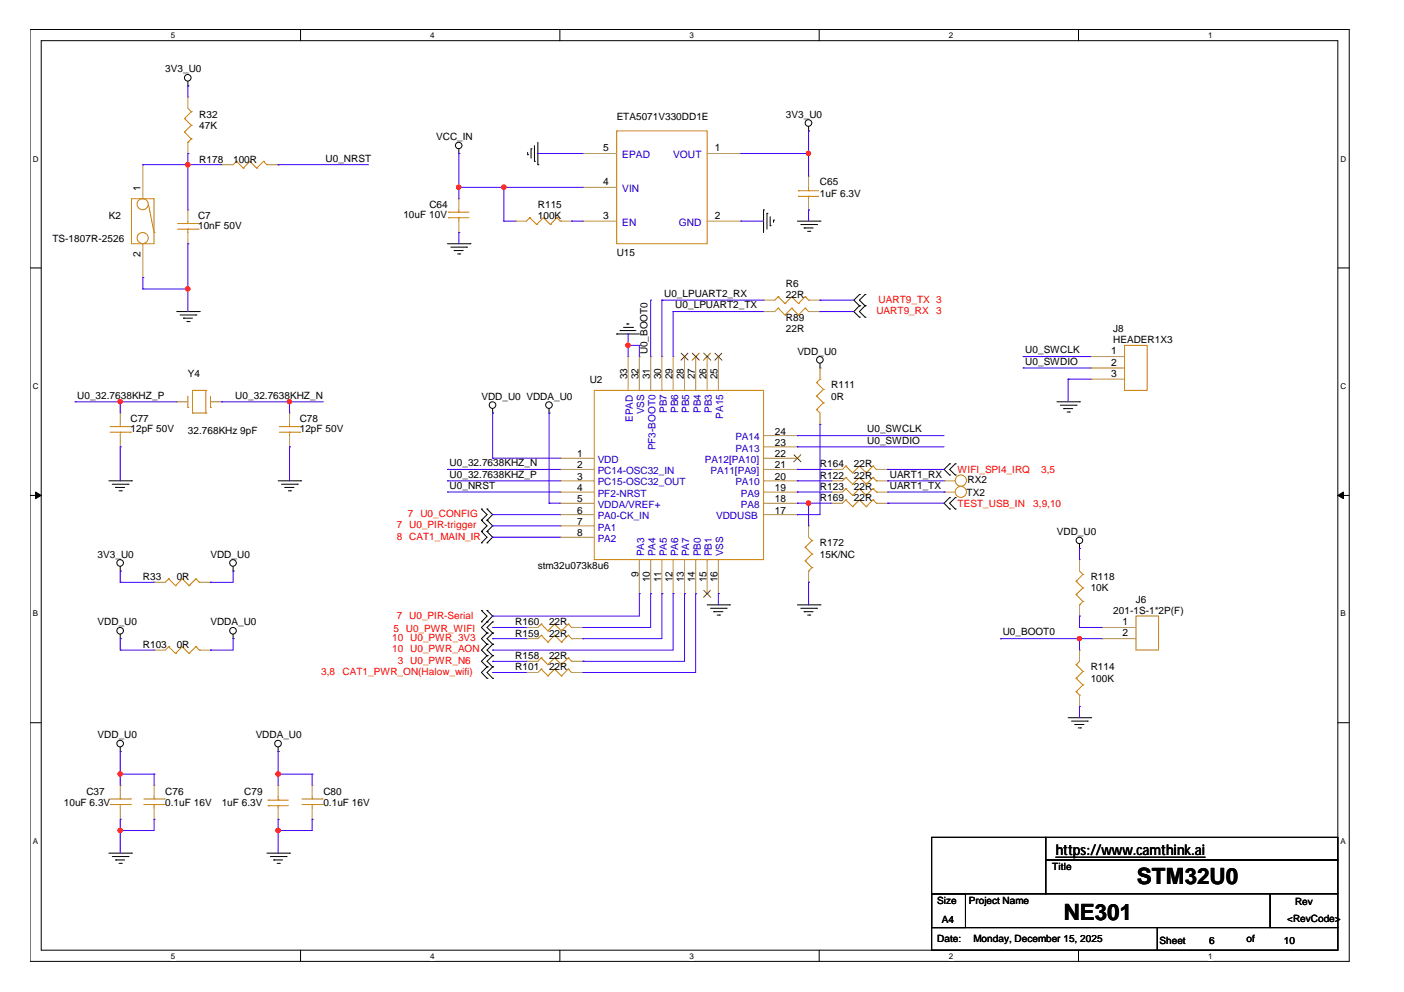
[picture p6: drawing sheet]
<svg xmlns="http://www.w3.org/2000/svg" width="297mm" height="210mm" viewBox="0 0 297 210" stroke-linecap="round" stroke-linejoin="round" font-family="sans-serif">
<path d="M6.3 6.2h279.2v197.2h-279.2zM8.7 8.6h274.3v192.5h-274.3z" fill="none" stroke="#000" stroke-width=".21"/>
<g fill="#fff">
<path d="M36.2 6.5h.9v1.9h-.9z"/>
<path d="M36.2 201.3h.9v1.9h-.9z"/>
</g>
<path d="M63.6 6.2v2.4M63.6 201.1v2.3" fill="none" stroke="#000" stroke-width=".21"/>
<g fill="#fff">
<path d="M91 6.5h.9v1.9h-.9z"/>
<path d="M91 201.3h.9v1.9h-.9z"/>
</g>
<path d="M118.4 6.2v2.4M118.4 201.1v2.3" fill="none" stroke="#000" stroke-width=".21"/>
<g fill="#fff">
<path d="M145.9 6.5h.9v1.9h-.9z"/>
<path d="M145.9 201.3h.9v1.9h-.9z"/>
</g>
<path d="M173.3 6.2v2.4M173.3 201.1v2.3" fill="none" stroke="#000" stroke-width=".21"/>
<g fill="#fff">
<path d="M200.7 6.5h1v1.9h-1z"/>
<path d="M200.7 201.3h1v1.9h-1z"/>
</g>
<path d="M228.2 6.2v2.4M228.2 201.1v2.3" fill="none" stroke="#000" stroke-width=".21"/>
<g fill="#fff">
<path d="M255.6 6.5h.9v1.9h-.9z"/>
<path d="M255.6 201.3h.9v1.9h-.9z"/>
<path d="M6.9 32.7h1.3v1.9h-1.3z"/>
<path d="M283.6 32.7h1.3v1.9h-1.3z"/>
<path d="M6.9 80.7h1.3v1.9h-1.3z"/>
<path d="M283.6 80.7h1.3v1.9h-1.3z"/>
</g>
<path d="M6.3 56.7h2.4M283 56.7h2.4" fill="none" stroke="#000" stroke-width=".21"/>
<g fill="#fff">
<path d="M6.9 128.9h1.2v1.9h-1.2z"/>
<path d="M283.6 128.9h1.2v1.9h-1.2z"/>
</g>
<path d="M6.3 104.8h2.4M283 104.8h2.4" fill="none" stroke="#000" stroke-width=".21"/>
<g fill="#000" stroke="#000" stroke-width=".21">
<path d="M7.5 104.1l1.2 .7-1.2 .7z" fill-rule="evenodd"/>
<path d="M283 104.8l1.2-.7v1.4z" fill-rule="evenodd"/>
</g>
<g fill="#fff">
<path d="M6.9 177h1.2v1.9h-1.2z"/>
<path d="M283.6 177h1.2v1.9h-1.2z"/>
</g>
<g fill="none" stroke="#000" stroke-width=".21">
<path d="M39.8 18.2h.1M39.8 17.2v1M97.1 32.5h.1M97.1 31.5v1M111.6 32.7h.1M111.6 32.2v.5M112.4 31.5h.1M112.4 31.5v2M113.1 34.1h.1M113.1 30.8v3.3M113.8 34.9h.1M113.8 30.1v4.8"/>
<path d="M171.1 27.7h.1M171.1 26.8v.9M94.7 51.6h4.7M95.4 52.3h3.3M96.1 53h.1M96.1 53h1.9M96.8 53.7h.5M97.3 53.7h.1M98.7 52.3h.1M99.4 51.6h.1M161.5 44.4h.1M161.5 44.4v4.8"/>
<path d="M162.3 45.1h.1M162.3 45.1v3.4M162.9 47.8h.1M162.9 45.9v1.9M163.7 46.6h.1M163.7 46.6v.4M168.7 46.8h4.8M169.4 47.5h3.4M170.1 48.2h.1M170.1 48.2h1.9M170.9 49h.4M171.3 49h.1"/>
<path d="M172.8 47.5h.1M173.5 46.8h.1M37.4 65.9h4.8M38.1 66.6h3.3M38.8 67.3h.1M38.8 67.3h1.9M39.5 68h.5M40 68h.1M41.4 66.6h.1M42.2 65.9h.1M130.5 70.7h.1M130.5 70.7h4.8"/>
<path d="M131.2 69.9h.1M131.2 69.9h3.3M131.9 69.3h1.9M132.6 68.6h.1M132.6 68.6h.5M133.8 69.3h.1M173.5 77.9h.1M173.5 76.9v1M181.8 64.7h.1M181.8 62.3h.1M181.8 67.1h.1M181.8 62.3l-1.2 1.2 1.2 1.2"/>
<path d="M181.8 64.7l-1.2 1.2 1.2 1.2M183 62.3h.1M183 64.7h.1M183 67.1h.1M183 62.3l-1.2 1.2 1.2 1.2M183 64.7l-1.2 1.2 1.2 1.2M104.2 87.4h.1M104.2 86.5v.9M116.2 87.4h.1M116.2 86.5v.9M200.9 98.1h.1M200.9 98.1l-1.2 1.2 1.2 1.2"/>
<path d="M202.1 98.1h.1M202.1 98.1l-1.2 1.2 1.2 1.2M223.6 85h4.8M224.3 85.7h3.4M225 86.5h.1M225 86.5h1.9M225.8 87.2h.4M226.2 87.2h.1M227.7 85.7h.1M228.4 85h.1M23 101.7h4.8M23.7 102.5h3.4"/>
<path d="M24.5 103.1h.1M24.5 103.1h1.9M25.2 103.9h.5M25.4 119.9v.9M25.7 103.9h.1M27.1 102.5h.1M27.8 101.7h.1M49.3 119.9v.9M58.8 101.7h4.8M59.6 102.5h3.3M60.3 103.1h.1M60.3 103.1h1.9"/>
<path d="M61 103.9h.5M61.5 103.9h.1M62.9 102.5h.1M63.6 101.7h.1M101.9 107.7h.1M101.9 110.1h.1M101.9 112.5h.1M101.9 114.9h.1M101.9 107.7l1.1 1.2-1.1 1.2M101.9 110.1l1.1 1.2-1.1 1.2M101.9 112.5l1.1 1.2-1.1 1.2M103 110.1h.1"/>
<path d="M103 107.7h.1M103 112.5h.1M103 114.9h.1M103 107.7l1.2 1.2-1.2 1.2M103 110.1l1.2 1.2-1.2 1.2M103 112.5l1.2 1.2-1.2 1.2M200.9 100.5h.1M200.9 105.3h.1M200.9 107.7h.1M200.9 105.3l-1.2 1.2 1.2 1.2M202.1 100.5h.1M202.1 107.7h.1"/>
<path d="M202.1 105.3h.1M202.1 105.3l-1.2 1.2 1.2 1.2M228.4 116h.1M228.4 115.1v.9M25.4 120.8h.1M25.4 135.1h.1M25.4 134.2v.9M49.3 120.8h.1M49.3 135.1h.1M49.3 134.2v.9M101.9 129.2h.1M101.9 131.6h.1"/>
<path d="M101.9 129.2l1.1 1.2-1.1 1.2M103 131.6h.1M103 129.2h.1M103 134h.1M103 136.3h.1M103 138.7h.1M103 129.2l1.2 1.2-1.2 1.2M103 131.6l-1.1 1.2 1.1 1.2M103 134l-1.1 1.1 1.1 1.2M103 136.3l-1.1 1.3 1.1 1.1M103 138.7l-1.1 1.2 1.1 1.2M104.2 131.6h.1"/>
<path d="M104.2 134h.1M104.2 136.3h.1M104.2 138.7h.1M104.2 131.6l-1.2 1.2 1.2 1.2M104.2 134l-1.2 1.1 1.2 1.2M104.2 136.3l-1.2 1.3 1.2 1.1M104.2 138.7l-1.2 1.2 1.2 1.2M149.6 128h4.7M150.3 128.7h3.3M151 129.4h.1M151 129.4h2M151.7 130.1h.5"/>
<path d="M152.2 130.1h.1M153.6 128.7h.1M154.3 128h.1M168.7 128h4.8M169.4 128.7h3.4M170.1 129.4h.1M170.1 129.4h1.9M170.9 130.1h.4M171.3 130.1h.1M172.8 128.7h.1M173.5 128h.1M6.3 152.9h2.4"/>
<path d="M25.4 159h.1M25.4 158.1v.9M58.8 159h.1M58.8 158.1v.9M103 141.1h.1M103 143.5h.1M103 141.1l-1.1 1.2 1.1 1.2M104.2 141.1h.1M104.2 143.5h.1M104.2 141.1l-1.2 1.2 1.2 1.2M226 151.9h4.8M226.7 152.6h3.3"/>
<path d="M227.4 153.3h.1M227.4 153.3h1.9M228.1 154h.5M228.6 154h.1M230 152.6h.1M230.8 151.9h.1M283 152.9h2.4M197.1 177.2h24.1v11.9h-24.1zM221.2 177.2h61.8v4.8h-61.8zM23 180.5h4.8M23.7 181.2h3.4M24.5 182h.1"/>
<path d="M24.5 182h1.9M25.2 182.7h.5M25.7 182.7h.1M27.1 181.2h.1M27.8 180.5h.1M56.5 180.5h4.8M57.2 181.2h3.3M57.9 182h.1M57.9 182h1.9M58.6 182.7h.5M59.1 182.7h.1M60.5 181.2h.1"/>
<path d="M61.3 180.5h.1M197.1 189.1h7.2v7.2h-7.2zM197.1 189.1h71.6v7.2h-71.6zM197.1 196.3h47.8v4.8h-47.8zM221.2 182h61.8v7.1h-61.8zM223.4 181.4h31.6M244.9 196.3h38.1v4.8h-38.1zM268.7 189.1h14.3v7.2h-14.3z"/>
<circle cx="39.7" cy="16.5" r=".7"/>
<circle cx="97.1" cy="30.8" r=".69"/>
<circle cx="171" cy="26" r=".7"/>
<circle cx="173.5" cy="76.1" r=".7"/>
<circle cx="104.2" cy="85.7" r=".7"/>
<circle cx="116.1" cy="85.7" r=".7"/>
<circle cx="25.4" cy="119.1" r=".7"/>
<circle cx="49.3" cy="119.1" r=".7"/>
<circle cx="228.4" cy="114.4" r=".69"/>
<circle cx="25.4" cy="133.5" r=".7"/>
<circle cx="49.3" cy="133.5" r=".7"/>
<circle cx="25.4" cy="157.3" r=".7"/>
<circle cx="58.8" cy="157.3" r=".7"/>
</g>
<g fill="none" stroke="#cc8006" stroke-width=".21">
<path d="M39 25.1h.1M39 28h.1M39 25.1l1.5 1.4M39 28l1.5 1.4M39.8 30.1h.1M39.8 22.9l.7 .7M40.5 23.6h.1M40.5 26.5h.1M40.5 29.4h.1M40.5 23.6l-1.5 1.5M40.5 26.5l-1.5 1.5M40.5 29.4l-.7 .7"/>
<path d="M50 34.1h.1M50 34.1l-.7 .8M50 34.1l1.5 1.5M51.5 35.6h.1M52.9 34.1h.1M52.9 34.1l-1.4 1.5M52.9 34.1l1.4 1.5M54.3 35.6h.1M55.8 34.1h.1M55.8 34.1l-1.5 1.5M55.8 34.1l.7 .8M56.5 34.9h.1"/>
<path d="M130.5 27.7h19.1v23.9h-19.1zM171.1 39.6v.8M27.8 42.1h4.8v9.5h-4.8zM31.4 43.2l1.2 6M32.6 49.2h.1M37.6 48.5h4.3M37.6 47.3h4.3M39.8 47.3h.1M39.8 48.5h.1M39.8 46.8v.5M39.8 48.5v.7M41.9 48.5h.1"/>
<path d="M41.9 47.3h.1M94.9 46.1h.1M94.9 44.9h.1M94.9 46.1h4.3M94.9 44.9h4.3M97.1 44.9h.1M97.1 46.1h.1M97.1 44.4v.5M97.1 46.1v.7M112.1 46.1h.1M112.1 46.1l-.7 .7M112.1 46.1l1.4 1.4"/>
<path d="M113.5 47.5h.1M115 46.1h.1M115 46.1l-1.5 1.4M115 46.1l1.4 1.4M116.4 47.5h.1M117.8 46.1h.1M117.8 46.1l-1.4 1.4M117.8 46.1l.7 .7M118.5 46.8h.1M168.9 40.4h.1M168.9 41.5h.1M168.9 40.4h4.3"/>
<path d="M168.9 41.5h4.3M171.1 41.5h.1M171.1 40.4h.1M171.1 41.5v.6M164.6 62.8h.1M164.6 65.2h.1M164.6 62.8l-.7 .7M164.6 62.8l1.5 1.4M164.6 65.2l-.7 .7M164.6 65.2l1.5 1.4M166.1 64.2h.1M166.1 66.6h.1"/>
<path d="M167.5 62.8h.1M167.5 65.2h.1M167.5 62.8l-1.4 1.4M167.5 62.8l1.4 1.4M167.5 65.2l-1.4 1.4M167.5 65.2l1.4 1.4M168.9 64.2h.1M168.9 66.6h.1M170.3 62.8h.1M170.3 65.2h.1M170.3 62.8l-1.4 1.4M170.3 62.8l.8 .7"/>
<path d="M170.3 65.2l-1.4 1.4M170.3 65.2l.8 .7M171.1 63.5h.1M171.1 65.9h.1M237.9 73.1h4.8v9.5h-4.8zM23.3 91.5h4.3M23.3 90.3h4.3M25.4 90.3h.1M25.4 91.5h.1M25.4 89.8v.5M25.4 91.5v.7M27.6 91.5h.1"/>
<path d="M27.6 90.3h.1M39.8 86.2h.1M39.8 83.8v2.4M40.7 87.4h.1M40.7 82.6h.1M40.7 82.6v4.8M40.7 87.4h2.9M40.7 82.6h2.9M43.6 87.4h.1M43.6 82.6h.1M43.6 82.6v4.8M44.5 86.2h.1"/>
<path d="M44.5 83.8v2.4M59.1 91.5h4.3M59.1 90.3h4.3M61.3 90.3h.1M61.3 91.5h.1M61.3 89.8v.5M61.3 91.5v.7M63.4 91.5h.1M63.4 90.3h.1M125.7 82.6h35.8v35.8h-35.8zM172.8 86.7h.1M172.8 83.8h.1"/>
<path d="M172.8 81h.1M172.8 86.7l.7 .7M172.8 83.8l1.4 1.4M172.8 81l1.4 1.4M173.5 80.2h.1M173.5 80.2l-.7 .8M174.2 85.2h.1M174.2 82.4h.1M174.2 85.2l-1.4 1.5M174.2 82.4l-1.4 1.4M178.9 98.6h.1M178.9 98.6l-.7 .7"/>
<path d="M178.9 98.6l1.5 1.4M181.8 98.6h.1M181.8 98.6l-1.4 1.4M181.8 98.6l1.5 1.4M184.7 98.6h.1M184.7 98.6l.7 .7M184.7 98.6l-1.4 1.4M185.4 99.3h.1M170.3 115.8h.1M170.3 118.7h.1M170.3 115.8l1.5 1.4M170.3 118.7l1.5 1.4"/>
<path d="M171.1 113.7l.7 .7M171.8 114.4h.1M171.8 117.2h.1M171.8 114.4l-1.5 1.4M171.8 117.2l-1.5 1.5M178.9 103.4h.1M178.9 105.8h.1M178.9 101h.1M178.9 103.4l-.7 .7M178.9 103.4l1.5 1.4M178.9 105.8l-.7 .7M178.9 105.8l1.5 1.4"/>
<path d="M178.9 101l-.7 .7M178.9 101l1.5 1.5M180.4 104.8h.1M180.4 107.2h.1M180.4 100h.1M180.4 102.5h.1M181.8 103.4h.1M181.8 105.8h.1M181.8 101h.1M181.8 103.4l-1.4 1.4M181.8 103.4l1.5 1.4M181.8 105.8l-1.4 1.4"/>
<path d="M181.8 105.8l1.5 1.4M181.8 101l-1.4 1.5M181.8 101l1.5 1.5M183.3 104.8h.1M183.3 107.2h.1M183.3 100h.1M183.3 102.5h.1M184.7 103.4h.1M184.7 105.8h.1M184.7 101h.1M184.7 103.4l-1.4 1.4M184.7 103.4l.7 .7"/>
<path d="M184.7 105.8l-1.4 1.4M184.7 105.8l.7 .7M184.7 101l-1.4 1.5M184.7 101l.7 .7M185.4 104.1h.1M185.4 106.5h.1M185.4 101.7h.1M35.7 136.8h.1M35.7 122.5h.1M35.7 136.8l-.7 .8M35.7 136.8l1.4 1.5M35.7 122.5l-.7 .7"/>
<path d="M35.7 122.5l1.4 1.4M37.1 138.3h.1M37.1 123.9h.1M38.6 136.8h.1M38.6 122.5h.1M38.6 136.8l-1.5 1.5M38.6 136.8l1.4 1.5M38.6 122.5l-1.5 1.4M38.6 122.5l1.4 1.4M40 138.3h.1M40 123.9h.1M41.4 136.8h.1"/>
<path d="M41.4 122.5h.1M41.4 136.8l-1.4 1.5M41.4 136.8l.8 .8M41.4 122.5l-1.4 1.4M41.4 122.5l.8 .7M42.2 137.6h.1M42.2 123.2h.1M114.5 139.2h.1M114.5 134.4h.1M114.5 132.1h.1M114.5 139.2l-.7 .7M114.5 139.2l1.4 1.4"/>
<path d="M114.5 134.4l-.7 .7M114.5 134.4l1.4 1.5M114.5 132.1l-.7 .7M114.5 132.1l1.4 1.4M115.9 135.9h.1M115.9 133.5h.1M117.3 139.2h.1M117.3 134.4h.1M117.3 132.1h.1M117.3 139.2l-1.4 1.4M117.3 139.2l1.5 1.4M117.3 134.4l-1.4 1.5"/>
<path d="M117.3 134.4l1.5 1.5M117.3 132.1l-1.4 1.4M117.3 132.1l1.5 1.4M118.8 135.9h.1M118.8 133.5h.1M120.2 139.2h.1M120.2 134.4h.1M120.2 132.1h.1M120.2 139.2l-1.4 1.4M120.2 139.2l.7 .7M120.2 134.4l-1.4 1.5M120.2 134.4l.7 .7"/>
<path d="M120.2 132.1l-1.4 1.4M120.2 132.1l.7 .7M120.9 139.9h.1M120.9 135.1h.1M120.9 132.8h.1M171.1 120.8h.1M171.8 120.1h.1M171.8 120.1l-.7 .7M227.7 123h.1M227.7 125.8h.1M227.7 123l1.4 1.4M227.7 125.8l1.4 1.5"/>
<path d="M228.4 128h.1M228.4 139.9l-.7 .7M228.4 120.8l.7 .8M229.1 121.6h.1M229.1 124.4h.1M229.1 127.3h.1M229.1 121.6l-1.4 1.4M229.1 124.4l-1.4 1.4M229.1 127.3l-.7 .7M240.3 130.4h4.8v7.2h-4.8zM114.5 141.6h.1M114.5 141.6l-.7 .7"/>
<path d="M114.5 141.6l1.4 1.4M115.9 140.6h.1M115.9 143h.1M117.3 141.6h.1M117.3 141.6l-1.4 1.4M117.3 141.6l1.5 1.4M118.8 140.6h.1M118.8 143h.1M120.2 141.6h.1M120.2 141.6l-1.4 1.4M120.2 141.6l.7 .7M120.9 142.3h.1"/>
<path d="M227.7 140.6h.1M227.7 143.5h.1M227.7 146.4h.1M227.7 140.6l1.4 1.5M227.7 143.5l1.4 1.4M227.7 146.4l.7 .7M228.4 147.1h.1M229.1 142.1h.1M229.1 144.9h.1M229.1 142.1l-1.4 1.4M229.1 144.9l-1.4 1.5M23.3 170.2h4.3"/>
<path d="M23.3 169.1h4.3M25.4 169.1h.1M25.4 170.2h.1M25.4 168.6v.5M25.4 170.2v.8M27.6 170.2h.1M27.6 169.1h.1M30.4 170.2h4.4M30.4 169.1h4.4M32.6 169.1h.1M32.6 170.2h.1M32.6 168.6v.5"/>
<path d="M32.6 170.2v.8M34.8 170.2h.1M34.8 169.1h.1M56.7 169.3h.1M56.7 170.5h.1M56.7 169.3h4.3M56.7 170.5h4.3M58.8 170.5h.1M58.8 169.3h.1M58.8 168.6v.7M58.8 170.5v.5M63.9 170.2h4.3"/>
<path d="M63.9 169.1h4.3M66 169.1h.1M66 170.2h.1M66 168.6v.5M66 170.2v.8M68.2 170.2h.1M68.2 169.1h.1"/>
<circle cx="30.2" cy="43.2" r="1.18"/>
<circle cx="30.2" cy="50.4" r="1.18"/>
<circle cx="203.3" cy="101.7" r="1.19"/>
<circle cx="203.3" cy="104.1" r="1.18"/>
</g>
<g fill="none" stroke="#a84" stroke-width=".21">
<path d="M30.2 34.9h.1M30.2 34.9v7.2M39.8 20.5h.1M39.8 32.5h.1M39.8 20.5v2.4M39.8 30.1v2.4M46.9 34.9h.1M46.9 34.9h2.4M56.5 34.9h2.3M58.8 34.9h.1M123.3 39.6h.1M123.3 32.5h.1"/>
<path d="M123.3 32.5h7.2M123.3 39.6h7.2M149.6 32.5h7.2M156.8 32.5h.1M171.1 37.3h.1M171.1 37.3v2.3M30.2 58.7h.1M30.2 51.6v7.1M39.8 44.4h.1M39.8 51.6h.1M39.8 44.4v2.4M39.8 49.2v2.4"/>
<path d="M97.1 42.1h.1M97.1 49.2h.1M97.1 42.1v2.3M97.1 46.8v2.4M109 46.8h.1M109 46.8h2.4M118.5 46.8h2.4M120.9 46.8h.1M123.3 46.8h.1M123.3 46.8h7.2M149.6 46.8h7.2M156.8 46.8h.1"/>
<path d="M171.1 44.4h.1M171.1 42.1v2.3M132.9 75.5h.1M132.9 75.5v7.1M135.3 75.5h.1M135.3 75.5v7.1M137.7 75.5h.1M137.7 75.5v7.1M140 75.5h.1M140 75.5v7.1M142.4 75.5h.1M142.4 75.5v7.1"/>
<path d="M144.8 75.5h.1M144.8 75.5v7.1M147.2 75.5h.1M147.2 75.5v7.1M149.6 75.5h.1M149.6 75.5v7.1M152 75.5h.1M152 75.5v7.1M161.5 63.5h.1M161.5 65.9h.1M161.5 63.5h2.4M161.5 65.9h2.4"/>
<path d="M171.1 63.5h2.4M171.1 65.9h2.4M173.5 77.9h.1M173.5 63.5h.1M173.5 65.9h.1M173.5 77.9v2.3M230.8 75.5h.1M230.8 77.9h.1M230.8 75.5h7.1M230.8 77.9h7.1M25.4 87.4h.1M25.4 94.5h.1"/>
<path d="M25.4 87.4v2.4M25.4 92.2v2.3M37.4 85h.1M37.4 85h2.4M44.5 85h2.4M46.9 85h.1M61.3 87.4h.1M61.3 94.5h.1M61.3 87.4v2.4M61.3 92.2v2.3M118.5 97h.1M118.5 99.3h.1"/>
<path d="M118.5 97h7.2M118.5 99.3h7.2M161.5 97h7.2M161.5 99.3h7.2M161.5 92.2h7.2M161.5 94.5h7.2M168.7 92.2h.1M168.7 94.5h.1M168.7 97h.1M168.7 99.3h.1M173.5 89.8h.1M173.5 87.4v2.4"/>
<path d="M175.9 99.3h.1M175.9 99.3h2.3M185.4 99.3h2.4M187.8 99.3h.1M230.8 80.2h.1M230.8 80.2h7.1M118.5 101.7h.1M118.5 104.1h.1M118.5 106.5h.1M118.5 108.9h.1M118.5 111.3h.1M118.5 113.7h.1"/>
<path d="M118.5 104.1h7.2M118.5 106.5h7.2M118.5 101.7h7.2M118.5 108.9h7.2M118.5 111.3h7.2M118.5 113.7h7.2M135.3 118.4v7.2M137.7 118.4v7.2M140 118.4v7.2M142.4 118.4v7.2M144.8 118.4v7.2M147.2 118.4v7.2"/>
<path d="M149.6 118.4v7.2M152 118.4v7.2M161.5 104.1h7.2M161.5 106.5h7.2M161.5 101.7h7.2M161.5 108.9h7.2M168.7 101.7h.1M168.7 104.1h.1M168.7 106.5h.1M168.7 108.9h.1M171.1 111.3h.1M171.1 111.3v2.4"/>
<path d="M175.9 104.1h.1M175.9 106.5h.1M175.9 101.7h.1M175.9 104.1h2.3M175.9 106.5h2.3M175.9 101.7h2.3M185.4 104.1h2.4M185.4 106.5h2.4M185.4 101.7h2.4M187.8 104.1h.1M187.8 106.5h.1M187.8 101.7h.1"/>
<path d="M199.7 101.7h.1M199.7 104.1h.1M199.7 104.1h2.4M199.7 101.7h2.4M228.4 118.4h.1M228.4 118.4v2.4M32.6 137.6h.1M32.6 123.2h.1M32.6 137.6h2.4M32.6 123.2h2.4M42.2 137.6h2.3M42.2 123.2h2.3"/>
<path d="M44.5 137.6h.1M44.5 123.2h.1M111.4 139.9h.1M111.4 135.1h.1M111.4 132.8h.1M111.4 139.9h2.4M111.4 135.1h2.4M111.4 132.8h2.4M120.9 139.9h2.4M120.9 135.1h2.4M120.9 132.8h2.4M123.3 139.9h.1"/>
<path d="M123.3 135.1h.1M123.3 132.8h.1M135.3 125.6h.1M137.7 125.6h.1M140 125.6h.1M142.4 125.6h.1M144.8 125.6h.1M147.2 125.6h.1M149.6 125.6h.1M152 125.6h.1M171.1 123.2h.1M171.1 120.8v2.4"/>
<path d="M228.4 137.6h.1M228.4 130.4h.1M228.4 128v2.4M228.4 137.6v2.3M233.2 132.8h.1M233.2 135.1h.1M233.2 135.1h7.1M233.2 132.8h7.1M111.4 142.3h.1M111.4 142.3h2.4M120.9 142.3h2.4M123.3 142.3h.1"/>
<path d="M228.4 149.5h.1M228.4 147.1v2.4M25.4 166.2h.1M25.4 173.4h.1M25.4 166.2v2.4M25.4 171v2.4M32.6 166.2h.1M32.6 173.4h.1M32.6 166.2v2.4M32.6 171v2.4M58.8 173.4h.1M58.8 166.2h.1"/>
<path d="M58.8 166.2v2.4M58.8 171v2.4M66 166.2h.1M66 173.4h.1M66 166.2v2.4M66 171v2.4"/>
</g>
<path d="M144.1 74.7l1.5 1.5M145.5 74.7l-1.4 1.5M146.5 74.7l1.5 1.5M147.9 74.7l-1.5 1.5M148.9 74.7l1.5 1.5M150.3 74.7l-1.5 1.5M151.3 74.7l1.4 1.5M152.7 74.7l-1.5 1.5M168 96.2l1.5 1.5M169.4 96.2l-1.5 1.5M148.9 124.9l1.5 1.5M150.3 124.9l-1.5 1.5" fill="none" stroke="#804000" stroke-width=".21"/>
<g fill="none" stroke="#4200ff" stroke-width=".21">
<path d="M39.8 18.2h.1M39.8 18.2v2.3M30.2 34.9h.1M30.2 34.9h16.7M39.8 32.5h.1M39.8 34.9h.1M39.8 32.5v11.9M58.8 34.9h.1M58.8 34.9h19.2M97.1 32.5h.1M97.1 39.6h.1M97.1 32.5v9.6"/>
<path d="M97.1 39.6h26.2M106.6 39.6h.1M106.6 39.6v7.2M113.8 32.5h.1M113.8 32.5h9.5M156.8 32.5h.1M156.8 32.5h14.3M171.1 27.7h.1M171.1 32.5h.1M171.1 27.7v9.6M30.2 58.7h.1M30.2 58.7v2.4"/>
<path d="M39.8 51.6h.1M39.8 51.6v14.3M97.1 49.2h.1M97.1 49.2v2.4M106.6 46.8h.1M106.6 46.8h2.4M120.9 46.8h.1M120.9 46.8h2.4M156.8 46.8h.1M156.8 46.8h4.7M171.1 44.4h.1M171.1 44.4v2.4"/>
<path d="M30.2 61.1h.1M30.2 61.1h9.6M39.8 61.1h.1M132.9 70.7h.1M132.9 73.1h.1M132.9 70.7v4.8M132.9 73.1h2.4M135.3 73.1h.1M135.3 73.1v2.4M137.7 63.5h.1M137.7 63.5v12M140 63.5h.1"/>
<path d="M140 63.5h21.5M140 63.5v12M142.4 65.9h.1M142.4 65.9h19.1M142.4 65.9v9.6M173.5 63.5h.1M173.5 65.9h.1M173.5 63.5h7.1M173.5 65.9h7.1M216.5 75.5h.1M216.5 77.9h.1M216.5 75.5h14.3"/>
<path d="M216.5 77.9h14.3M15.9 85h.1M15.9 85h21.5M25.4 85h.1M25.4 94.5h.1M25.4 85v2.4M25.4 94.5v7.2M46.9 85h.1M46.9 85h21.5M61.3 85h.1M61.3 94.5h.1M61.3 85v2.4"/>
<path d="M61.3 94.5v7.2M94.7 99.3h.1M94.7 99.3h23.8M104.2 97h.1M104.2 87.4h.1M104.2 97h14.3M104.2 87.4v9.6M116.2 87.4h.1M116.2 87.4v19.1M168.7 94.5h.1M168.7 92.2h.1M168.7 99.3h.1"/>
<path d="M168.7 99.3h7.2M168.7 94.5h31M168.7 92.2h31M173.5 89.8h.1M173.5 89.8v19.1h-4.8M187.8 99.3h.1M187.8 99.3h11.9M226 80.2h.1M226 80.2v4.8M226 80.2h4.8M94.7 104.1h.1M94.7 101.7h.1"/>
<path d="M94.7 101.7h23.8M94.7 104.1h23.8M104.2 108.9h.1M104.2 111.3h.1M104.2 113.7h.1M104.2 108.9h14.3M104.2 111.3h14.3M104.2 113.7h14.3M116.2 106.5h.1M116.2 106.5h2.3M168.7 101.7h.1M168.7 104.1h.1"/>
<path d="M168.7 108.9h.1M168.7 106.5h.1M168.7 101.7h7.2M168.7 104.1h7.2M168.7 106.5h7.2M171.1 106.5h.1M171.1 106.5v4.8M187.8 106.5h.1M187.8 101.7h.1M187.8 101.7h11.9M187.8 104.1h11.9M187.8 106.5h11.9"/>
<path d="M199.7 104.1h.1M228.4 116h.1M228.4 116v2.4M25.4 120.8h.1M25.4 123.2h.1M25.4 135.1h.1M25.4 137.6h.1M25.4 120.8v2.4M25.4 135.1v2.5M25.4 123.2h7.2M25.4 137.6h7.2M44.5 123.2h.1"/>
<path d="M44.5 137.6h.1M49.3 120.8h.1M49.3 135.1h.1M49.3 120.8v2.4h-4.8M49.3 135.1v2.5h-4.8M104.2 130.4h.1M104.2 132.8h.1M104.2 135.1h.1M104.2 137.6h.1M104.2 139.9h.1M104.2 135.1h7.2M104.2 132.8h7.2"/>
<path d="M104.2 139.9h7.2M123.3 139.9h.1M123.3 135.1h.1M123.3 132.8h.1M135.3 125.6h.1M135.3 125.6v4.8h-31.1M137.7 125.6h.1M137.7 125.6v7.2h-14.4M140 125.6h.1M140 125.6v9.5h-16.7M142.4 125.6h.1M142.4 125.6v12h-38.2"/>
<path d="M144.8 125.6h.1M144.8 125.6v14.3h-21.5M147.2 125.6h.1M147.2 125.6v16.7h-23.9M152 125.6h.1M152 125.6v2.4M171.1 123.2h.1M171.1 123.2v4.8M211.7 135.1h.1M211.7 135.1h21.5M228.4 130.4h.1M228.4 132.8h.1"/>
<path d="M228.4 135.1h.1M228.4 130.4v2.4M228.4 135.1v2.5M228.4 132.8h4.8M25.4 159h.1M25.4 159v7.2M58.8 159h.1M58.8 159v7.2M104.2 142.3h.1M104.2 142.3h7.2M123.3 142.3h.1M228.4 149.5h.1"/>
<path d="M228.4 149.5v2.4M25.4 163.8h.1M25.4 175.7h.1M25.4 173.4h.1M25.4 173.4v7.1M25.4 163.8h7.2M32.6 163.8h.1M32.6 173.4h.1M32.6 163.8v2.4M32.6 173.4v2.3h-7.2M58.8 163.8h.1M58.8 173.4h.1"/>
<path d="M58.8 175.7h.1M58.8 163.8h7.2M58.8 173.4v7.1M66 163.8h.1M66 173.4h.1M66 173.4v2.3h-7.2M66 163.8v2.4"/>
</g>
<g fill="#f00" stroke="#f00" stroke-width=".21">
<circle cx="25.4" cy="163.8" r=".45"/>
<circle cx="25.4" cy="175.7" r=".45"/>
<circle cx="132.9" cy="73.1" r=".45"/>
<circle cx="25.4" cy="85" r=".45"/>
<circle cx="61.2" cy="85" r=".45"/>
<circle cx="58.8" cy="163.8" r=".46"/>
<circle cx="58.8" cy="175.7" r=".46"/>
<circle cx="171" cy="32.5" r=".45"/>
<circle cx="97" cy="39.6" r=".45"/>
<circle cx="228.4" cy="135.1" r=".45"/>
<circle cx="171" cy="106.5" r=".46"/>
<circle cx="106.6" cy="39.6" r=".46"/>
<circle cx="39.7" cy="34.8" r=".46"/>
<circle cx="39.7" cy="61.1" r=".45"/>
</g>
<g font-size="4.7">
<text x="240.5" y="187.1">STM32U0</text>
<text x="225" y="194.7">NE301</text>
</g>
<text font-size="3.1" x="223.4" y="180.9">https://www.camthink.ai</text>
<g font-size="2.2">
<text x="127.6" y="32">5</text>
<text x="151.3" y="32">1</text>
<text x="29.7" y="40.4" transform="rotate(-90 29.7 40.4)">1</text>
<text x="127.6" y="39.1">4</text>
<text x="127.6" y="46.3">3</text>
<text x="151.3" y="46.3">2</text>
<text x="29.7" y="54.5" transform="rotate(-90 29.7 54.5)">2</text>
<text x="235.1" y="74.9">1</text>
<text x="235.1" y="77.4">2</text>
<text x="235.1" y="79.7">3</text>
<text x="237.5" y="132.3">1</text>
<text x="237.5" y="134.6">2</text>
</g>
<g font-size="2.2" fill="#00c">
<text x="131.7" y="33.5">EPAD</text>
<text x="142.4" y="33.5">VOUT</text>
<text x="131.7" y="40.7">VIN</text>
<text x="131.7" y="47.8">EN</text>
<text x="143.6" y="47.8">GND</text>
</g>
<g font-size="2.1">
<text x="35" y="15.3">3V3_U0</text>
<text x="42.2" y="24.9">R32</text>
<text x="42.2" y="27.3">47K</text>
<text x="92.3" y="29.6">VCC_IN</text>
<text x="130.5" y="25.4">ETA5071V330DD1E</text>
<text x="166.3" y="24.9">3V3_U0</text>
<text x="42.2" y="34.4">R178</text>
<text x="49.3" y="34.4">100R</text>
<text x="68.9" y="34.2">U0_NRST</text>
<text x="173.5" y="39.2">C65</text>
<text x="173.5" y="41.6">1uF 6.3V</text>
<text x="23" y="46.4">K2</text>
<text x="41.9" y="46.4">C7</text>
<text x="85.3" y="46.1">10uF 10V</text>
<text x="90.8" y="44">C64</text>
<text x="113.8" y="44">R115</text>
<text x="113.8" y="46.4">100K</text>
<text x="11.1" y="51.2">TS-1807R-2526</text>
<text x="41.9" y="48.5">10nF 50V</text>
<text x="130.5" y="54.2">U15</text>
<text x="140.5" y="62.8">U0_LPUART2_RX</text>
<text x="142.9" y="65.2">U0_LPUART2_TX</text>
<text x="166.3" y="60.7">R6</text>
<text x="166.3" y="63.1">22R</text>
<text x="166.3" y="67.9">R89</text>
<text x="166.3" y="70.2">22R</text>
<text x="235.5" y="70.2">J8</text>
<text x="137" y="75" transform="rotate(-90 137 75)">U0_BOOT0</text>
<text x="168.7" y="75">VDD_U0</text>
<text x="216.9" y="74.8">U0_SWCLK</text>
<text x="216.9" y="77.2">U0_SWDIO</text>
<text x="235.5" y="72.6">HEADER1X3</text>
<text x="39.8" y="79.8">Y4</text>
<text x="124.8" y="81">U2</text>
<text x="132.7" y="80.2" transform="rotate(-90 132.7 80.2)">33</text>
<text x="135.1" y="80.2" transform="rotate(-90 135.1 80.2)">32</text>
<text x="137.5" y="80.2" transform="rotate(-90 137.5 80.2)">31</text>
<text x="139.9" y="80.2" transform="rotate(-90 139.9 80.2)">30</text>
<text x="142.3" y="80.2" transform="rotate(-90 142.3 80.2)">29</text>
<text x="144.7" y="80.2" transform="rotate(-90 144.7 80.2)">28</text>
<text x="147" y="80.2" transform="rotate(-90 147 80.2)">27</text>
<text x="149.4" y="80.2" transform="rotate(-90 149.4 80.2)">26</text>
<text x="151.8" y="80.2" transform="rotate(-90 151.8 80.2)">25</text>
<text x="175.9" y="82.2">R111</text>
<text x="16.3" y="84.3">U0_32.7638KHZ_P</text>
<text x="27.6" y="89.3">C77</text>
<text x="49.8" y="84.3">U0_32.7638KHZ_N</text>
<text x="63.4" y="89.3">C78</text>
<text x="101.9" y="84.6">VDD_U0 VDDA_U0</text>
<text x="175.9" y="84.6">0R</text>
<text x="27.6" y="91.5">12pF 50V</text>
<text x="39.8" y="91.8">32.768KHz 9pF</text>
<text x="63.4" y="91.5">12pF 50V</text>
<text x="163.9" y="92">24</text>
<text x="163.9" y="94.4">23</text>
<text x="183.5" y="93.9">U0_SWDIO</text>
<text x="183.5" y="91.5">U0_SWCLK</text>
<text x="95.1" y="98.7">U0_32.7638KHZ_N</text>
<text x="95.1" y="101.1">U0_32.7638KHZ_P</text>
<text x="122.1" y="96.7">1</text>
<text x="122.1" y="99.1">2</text>
<text x="122.1" y="101.5">3</text>
<text x="163.9" y="99.1">21</text>
<text x="163.9" y="96.7">22</text>
<text x="163.9" y="101.5">20</text>
<text x="173.5" y="98.9">R164</text>
<text x="173.5" y="101.3">R122</text>
<text x="180.6" y="98.9">22R</text>
<text x="180.6" y="101.3">22R</text>
<text x="188.3" y="101.1">UART1_RX</text>
<text x="95.1" y="103.4">U0_NRST</text>
<text x="122.1" y="103.9">4</text>
<text x="122.1" y="106.3">5</text>
<text x="163.9" y="103.9">19</text>
<text x="163.9" y="106.3">18</text>
<text x="173.5" y="103.7">R123</text>
<text x="173.5" y="106.1">R169</text>
<text x="180.6" y="103.7">22R</text>
<text x="180.6" y="106.1">22R</text>
<text x="188.3" y="103.4">UART1_TX</text>
<text x="204.5" y="104.9">TX2</text>
<text x="204.7" y="102.2">RX2</text>
<text x="122.1" y="108.7">6</text>
<text x="122.1" y="111.1">7</text>
<text x="122.1" y="113.5">8</text>
<text x="163.9" y="108.7">17</text>
<text x="223.6" y="113.2">VDD_U0</text>
<text x="20.7" y="118">3V3_U0</text>
<text x="44.5" y="118">VDD_U0</text>
<text x="173.5" y="115.6">R172</text>
<text x="173.5" y="118">15K/NC</text>
<text x="30.2" y="122.8">R33</text>
<text x="37.4" y="122.8">0R</text>
<text x="113.8" y="120.4">stm32u073k8u6</text>
<text x="135.1" y="122" transform="rotate(-90 135.1 122)">9</text>
<text x="137.5" y="123.2" transform="rotate(-90 137.5 123.2)">10</text>
<text x="139.9" y="123.2" transform="rotate(-90 139.9 123.2)">11</text>
<text x="142.3" y="123.2" transform="rotate(-90 142.3 123.2)">12</text>
<text x="144.7" y="123.2" transform="rotate(-90 144.7 123.2)">13</text>
<text x="147" y="123.2" transform="rotate(-90 147 123.2)">14</text>
<text x="149.4" y="123.2" transform="rotate(-90 149.4 123.2)">15</text>
<text x="151.8" y="123.2" transform="rotate(-90 151.8 123.2)">16</text>
<text x="230.8" y="122.8">R118</text>
<text x="230.8" y="125.2">10K</text>
<text x="235.5" y="129.9">201-1S-1*2P(F)</text>
<text x="240.3" y="127.6">J6</text>
<text x="20.7" y="132.3">VDD_U0</text>
<text x="30.2" y="137.1">R103</text>
<text x="37.4" y="137.1">0R</text>
<text x="44.5" y="132.3">VDDA_U0</text>
<text x="109" y="134.7">R159</text>
<text x="109" y="132.3">R160</text>
<text x="116.2" y="134.7">22R</text>
<text x="116.2" y="132.3">22R</text>
<text x="212.1" y="134.5">U0_BOOT0</text>
<text x="109" y="139.5">R158</text>
<text x="109" y="141.9">R101</text>
<text x="116.2" y="139.5">22R</text>
<text x="116.2" y="141.9">22R</text>
<text x="230.8" y="141.9">R114</text>
<text x="230.8" y="144.2">100K</text>
<text x="20.7" y="156.2">VDD_U0</text>
<text x="54.1" y="156.2">VDDA_U0</text>
<text x="13.5" y="170.5">10uF 6.3V</text>
<text x="18.3" y="168.1">C37</text>
<text x="35" y="168.1">C76</text>
<text x="35" y="170.5">0.1uF 16V</text>
<text x="46.9" y="170.5">1uF 6.3V</text>
<text x="51.7" y="168.1">C79</text>
<text x="68.4" y="168.1">C80</text>
<text x="68.4" y="170.5">0.1uF 16V</text>
<text x="222.6" y="184.1">Title</text>
<text x="198.3" y="191.3">Size</text>
<text x="205" y="191.3">Project Name</text>
<text x="274" y="191.5">Rev</text>
<text x="199.3" y="195.3">A4</text>
<text x="272.3" y="195.1">&lt;RevCode&gt;</text>
<text x="198.3" y="199.4">Date:</text>
<text x="206" y="199.4">Monday, December 15, 2025</text>
<text x="245.3" y="199.7">Sheet</text>
<text x="255.8" y="199.7">6</text>
<text x="263.7" y="199.4">of</text>
<text x="271.6" y="199.7">10</text>
</g>
<g font-size="2.1" fill="#f00">
<text x="185.9" y="64">UART9_TX 3</text>
<text x="185.4" y="66.4">UART9_RX</text>
<text x="198.1" y="66.4">3</text>
<text x="202.6" y="100.1">WIFI_SPI4_IRQ</text>
<text x="220.3" y="100.1">3,5</text>
<text x="202.6" y="107.2">TEST_USB_IN</text>
<text x="218.6" y="107.2">3,9,10</text>
<text x="83.9" y="111.8">7 U0_PIR-trigger</text>
<text x="86.3" y="109.4">7 U0_CONFIG</text>
<text x="83.9" y="114.2">8 CAT1_MAIN_IR</text>
<text x="83.9" y="130.9">7 U0_PIR-Serial</text>
<text x="83" y="135.7">10 U0_PWR_3V3</text>
<text x="83.2" y="133.7">5 U0_PWR_WIFI</text>
<text x="67.9" y="142.8">3,8</text>
<text x="72.5" y="142.8">CAT1_PWR_ON(Halow_wifi)</text>
<text x="83" y="138.1">10 U0_PWR_AON</text>
<text x="84.2" y="140.4">3 U0_PWR_N6</text>
</g>
<g font-size="2.1" fill="#00c">
<text x="133.9" y="89.3" transform="rotate(-90 133.9 89.3)">EPAD</text>
<text x="136.3" y="87.6" transform="rotate(-90 136.3 87.6)">VSS</text>
<text x="141.1" y="87.4" transform="rotate(-90 141.1 87.4)">PB7</text>
<text x="143.5" y="87.4" transform="rotate(-90 143.5 87.4)">PB6</text>
<text x="145.8" y="87.4" transform="rotate(-90 145.8 87.4)">PB5</text>
<text x="148.3" y="87.4" transform="rotate(-90 148.3 87.4)">PB4</text>
<text x="150.6" y="87.4" transform="rotate(-90 150.6 87.4)">PB3</text>
<text x="153" y="88.6" transform="rotate(-90 153 88.6)">PA15</text>
<text x="138.7" y="95.3" transform="rotate(-90 138.7 95.3)">PF3-BOOT0</text>
<text x="155.6" y="93.1">PA14</text>
<text x="155.6" y="95.6">PA13</text>
<text x="126.4" y="97.9">VDD</text>
<text x="126.4" y="100.3">PC14-OSC32_IN</text>
<text x="149.1" y="97.9">PA12[PA10]</text>
<text x="150.3" y="100.3">PA11[PA9]</text>
<text x="126.4" y="102.7">PC15-OSC32_OUT</text>
<text x="126.4" y="105.1">PF2-NRST</text>
<text x="126.4" y="107.5">VDDA/VREF+</text>
<text x="155.6" y="102.7">PA10</text>
<text x="156.8" y="105.1">PA9</text>
<text x="156.8" y="107.5">PA8</text>
<text x="126.4" y="109.9">PA0-CK_IN</text>
<text x="126.4" y="112.3">PA1</text>
<text x="151.5" y="109.9">VDDUSB</text>
<text x="126.4" y="114.7">PA2</text>
<text x="136.3" y="117.7" transform="rotate(-90 136.3 117.7)">PA3</text>
<text x="138.7" y="117.7" transform="rotate(-90 138.7 117.7)">PA4</text>
<text x="141.1" y="117.7" transform="rotate(-90 141.1 117.7)">PA5</text>
<text x="143.5" y="117.7" transform="rotate(-90 143.5 117.7)">PA6</text>
<text x="145.8" y="117.7" transform="rotate(-90 145.8 117.7)">PA7</text>
<text x="148.3" y="117.7" transform="rotate(-90 148.3 117.7)">PB0</text>
<text x="150.6" y="117.7" transform="rotate(-90 150.6 117.7)">PB1</text>
<text x="153" y="117.7" transform="rotate(-90 153 117.7)">VSS</text>
</g>
<g font-size="1.7">
<text x="36.2" y="8">5</text>
<text x="91" y="8">4</text>
<text x="145.9" y="8">3</text>
<text x="200.7" y="8">2</text>
<text x="255.6" y="8">1</text>
<text x="6.9" y="34.2">D</text>
<text x="283.6" y="34.2">D</text>
<text x="6.9" y="82.3">C</text>
<text x="283.6" y="82.3">C</text>
<text x="6.9" y="130.4">B</text>
<text x="283.6" y="130.4">B</text>
<text x="6.9" y="178.5">A</text>
<text x="283.6" y="178.5">A</text>
<text x="36.2" y="202.8">5</text>
<text x="91" y="202.8">4</text>
<text x="145.9" y="202.8">3</text>
<text x="200.7" y="202.8">2</text>
<text x="255.6" y="202.8">1</text>
</g>
</svg>
